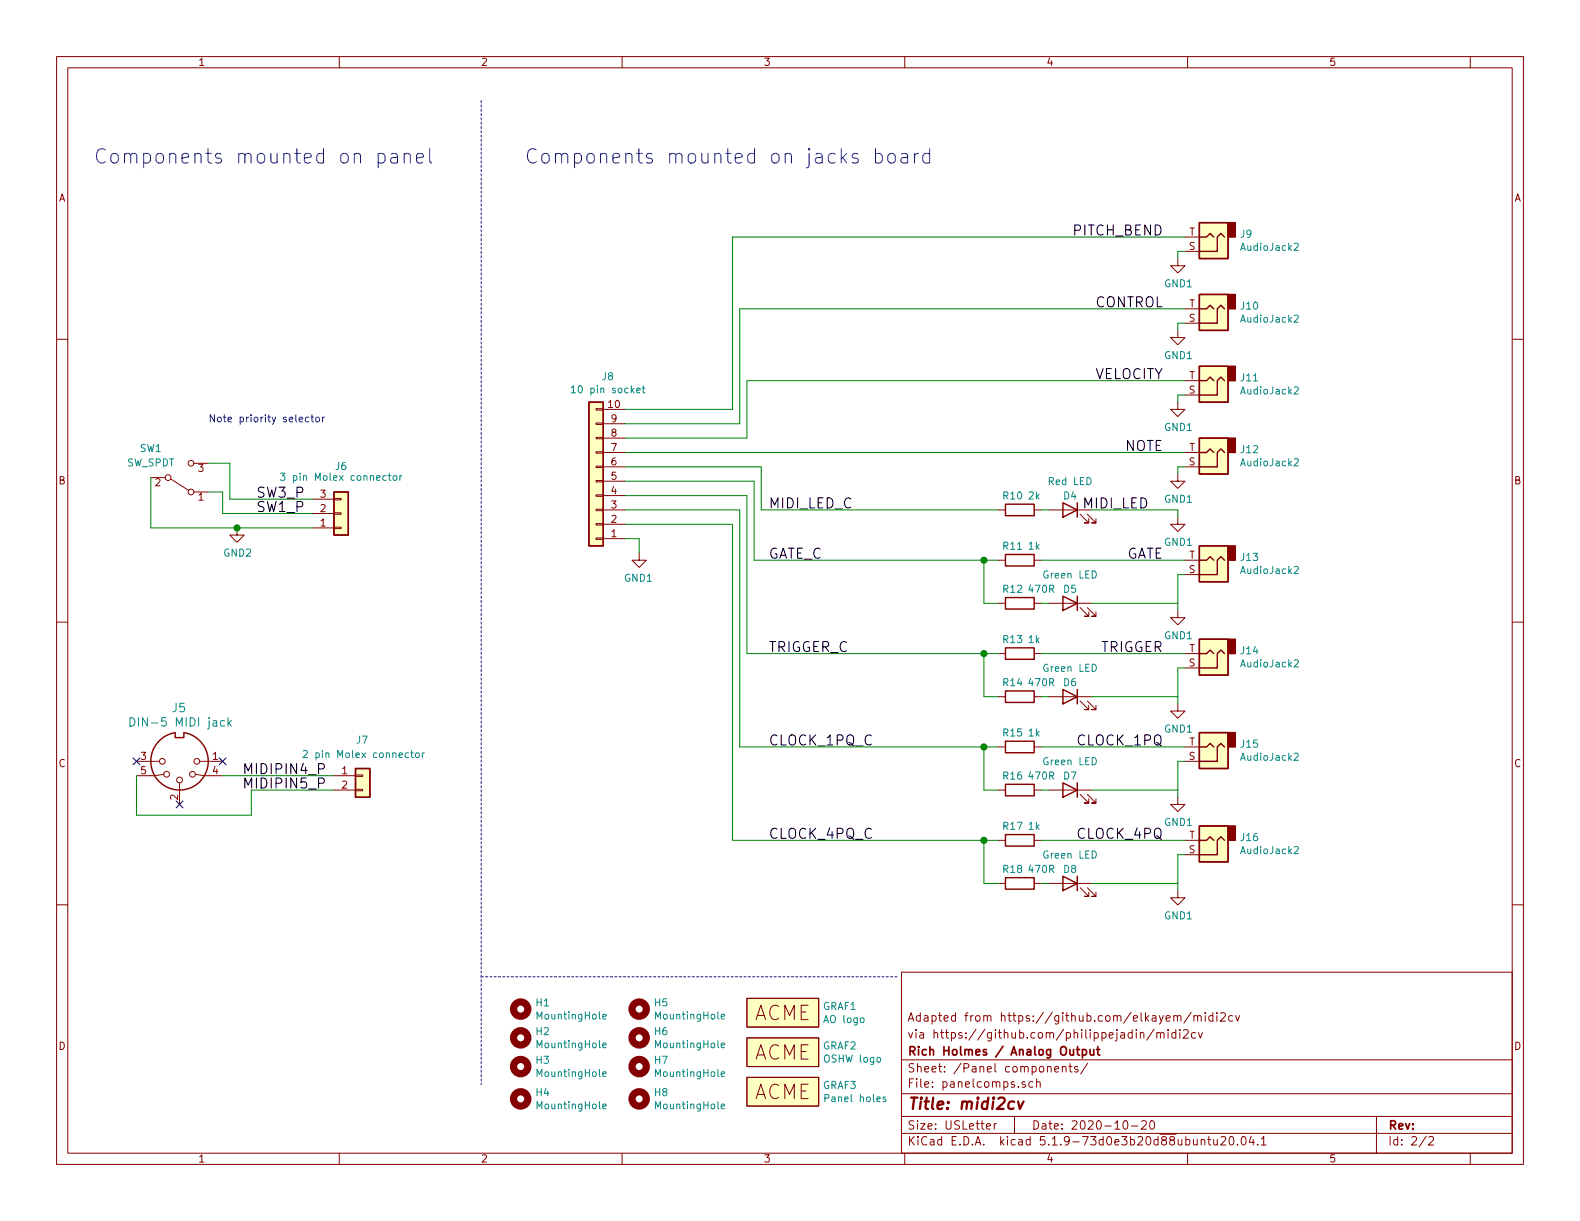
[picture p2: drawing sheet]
<svg xmlns="http://www.w3.org/2000/svg" width="279mm" height="216mm" viewBox="0 0 279 216" stroke-linecap="round" stroke-linejoin="round" font-family="sans-serif">
<g fill="none" stroke="#840000" stroke-width=".18">
<path d="M10 10h259.4v195.9h-259.4zM12 12h255.4v191.9h-255.4zM60 10v2M110 10v2M160 10v2M210 10v2M260 10v2M10 60h2M208.3 45.7v1.3h1.2l-1.2 1.3-1.3-1.3h1.3M208.3 58.4v1.3h1.2l-1.2 1.3-1.3-1.3h1.3M209.5 44.5h2.6M209.5 41.9h2.6"/>
<path d="M209.5 57.2h2.6M209.5 54.6h2.6M267.4 60h2M105.4 79.9h1.3v.2h-1.3zM105.4 77.3h1.3v.3h-1.3zM105.4 74.8h1.3v.3h-1.3zM105.4 72.3h1.3v.2h-1.3zM106.7 72.4h3.8M106.7 77.5h3.8M106.7 74.9h3.8M208.3 71.1v1.3h1.2l-1.2 1.3-1.3-1.3h1.3M209.5 69.9h2.6"/>
<path d="M209.5 67.3h2.6M26.7 84.5h2.5M30.2 84.7l3.2 2M34.3 87h2.5M34.3 81.9h2.5M41.9 93.3v1.3h1.3l-1.3 1.3-1.3-1.3h1.3M55.2 93.3h3.9M55.2 90.8h3.9M55.2 88.3h3.9M59.1 88.1h1.2v.3h-1.2zM59.1 90.7h1.2v.2h-1.2zM59.1 93.2h1.2v.3h-1.2z"/>
<path d="M105.4 82.4h1.3v.3h-1.3zM105.4 87.5h1.3v.3h-1.3zM105.4 90h1.3v.3h-1.3zM105.4 92.6h1.3v.2h-1.3zM105.4 95.1h1.3v.3h-1.3zM105.4 85h1.3v.2h-1.3zM106.7 90.2h3.8M106.7 95.3h3.8M106.7 92.7h3.8M106.7 87.6h3.8M106.7 85.1h3.8M106.7 82.6h3.8"/>
<path d="M106.7 80h3.8M113 97.8v1.3h-1.2l1.2 1.2 1.3-1.2h-1.3M176.5 99.1h1.3M176.5 90.2h1.3M182.9 99.1h1.2M182.9 90.2h1.2M185.4 90.2h7.6M191 90.9l1.5 1.6h-.7h.7v-.8M192.3 90.9l1.5 1.6h-.8h.8v-.8M208.3 91.4v1.3h1.2l-1.2 1.3-1.3-1.3h1.3M208.3 83.8v1.3h1.2l-1.2 1.3-1.3-1.3h1.3M209.5 99.1h2.6"/>
<path d="M209.5 82.6h2.6M209.5 80h2.6M10 110h2M176.5 115.6h1.3M176.5 106.7h1.3M182.9 115.6h1.2M182.9 106.7h1.2M185.4 106.7h7.6M191 107.4l1.5 1.6h-.7h.7v-.8M192.3 107.4l1.5 1.6h-.8h.8v-.8M208.3 108v1.2h1.2l-1.2 1.3-1.3-1.3h1.3M209.5 101.6h2.6"/>
<path d="M209.5 118.1h2.6M209.5 115.6h2.6M267.4 110h2M24.1 134.6h4.1M29 136.9l-1.6 .3h-3.3M31.7 138.4v3.8M34.5 136.9l1.6 .3h3.3M35.3 134.6h4.1M59.1 137.2h3.8M59.1 139.7h3.8M62.9 139.6h1.2v.2h-1.2zM62.9 137h1.2v.3h-1.2z"/>
<path d="M176.5 123.2h1.3M176.5 139.7h1.3M176.5 132.1h1.3M182.9 123.2h1.2M182.9 139.7h1.2M182.9 132.1h1.2M185.4 123.2h7.6M185.4 139.7h7.6M191 124l1.5 1.5h-.7h.7v-.8M192.3 124l1.5 1.5h-.8h.8v-.8M208.3 124.5v1.2h1.2l-1.2 1.3-1.3-1.3h1.3M209.5 134.6h2.6"/>
<path d="M209.5 132.1h2.6M10 160h2M176.5 148.6h1.3M176.5 156.2h1.3M182.9 148.6h1.2M182.9 156.2h1.2M185.4 156.2h7.6M191 157l1.5 1.5h-.7h.7v-.8M191 140.5l1.5 1.5h-.7h.7v-.8M192.3 157l1.5 1.5h-.8h.8v-.8M192.3 140.5l1.5 1.5h-.8h.8v-.8M208.3 157.5v1.3h1.2l-1.2 1.2-1.3-1.2h1.3"/>
<path d="M208.3 141v1.2h1.2l-1.2 1.3-1.3-1.3h1.3M209.5 148.6h2.6M209.5 151.1h2.6M267.4 160h2M132.1 176.5h12.7v5.1h-12.7zM159.4 171.9h108v32h-108zM207.6 179.7l.2-.1 .3 .1 .1 .9M207.6 179.6v1M208.2 179.8a.34 .34 0 0 1 .3-.2 .34 .34 0 0 1 .3 .2v.8M210.6 179l-1.3 1.9M211.1 179.7h.1a.37 .37 0 0 1 .6 .1v.8M211.1 179.6v1"/>
<path d="M211.8 179.8v-.1a.37 .37 0 0 1 .6 .1v.8M213.1 179.1v.1M213.1 179.6v1M214.5 179.7l-.5-.1-.2 .3v.5l.2 .2 .5-.1M214.5 179.1v1.5M215.2 179.1v.1M215.2 179.6v1M215.8 179.2l.3-.1h.3l.2 .1 .1 .3-.1 .2-.8 .9h.9M218 179.7l-.4-.1-.3 .3v.5l.3 .2 .4-.1M218.5 179.6l.3 1 .4-1M132.1 190.5h12.7v5.1h-12.7zM132.1 183.5h12.7v5.1h-12.7z"/>
<path d="M159.4 197.4h108M159.4 193.4h108M159.4 187.4h108M174.4 199.2l.8-.2-.1-.2-.4-.1-.3 .2 .1 .7h.6M175.8 198.7v1M176.2 198.7l-.3 .1-.1 .2M179.4 197.4v3M181.3 191.3a.37 .37 0 0 0-.6 .2l.1 .2 .5 .1 .1 .2-.2 .3-.5-.1M182.7 191.3h-.5l-.3 .2 .1 .6 .2 .2 .5-.1M183.3 191.4l.1-.1a.37 .37 0 0 1 .5 .2v.8M183.3 190.8v1.5M186.5 189.1l.7-.2-.1-.3h-.4l-.2 .2 .1 .7h.5"/>
<path d="M187.9 188.7v-.1a.37 .37 0 0 1 .6 .2v.8M187.9 188.6v1M189 188.6h.6M189.2 188.1v1.3l.4 .2M190.6 188.6h-.4l-.2 .2 .1 .2 .5 .1v.4h-.6M192.4 188l-1.3 1.9M198.8 198.2h.3a.94 .94 0 0 1 0 1.5 .8 .8 0 0 1-.6-.7 .8 .8 0 0 1 .3-.8zM200.1 199.1h1.1M200.9 182.1v.1M200.9 182.6v1M201.7 182.7a.37 .37 0 0 1 .6 .1v.8M201.7 182.6v1"/>
<path d="M201.9 198.3l.2-.1h.3l.3 .1v.3v.2l-.9 .9h.9M203.5 198.2h.2a.8 .8 0 0 1 .5 .7 .8 .8 0 0 1-.5 .8 1 1 0 0 1-.2-1.5zM204.1 182l-1.3 1.9M204.6 182.7l.2-.1 .3 .1 .1 .9M204.6 182.6v1M205.2 182.8a.34 .34 0 0 1 .3-.2 .34 .34 0 0 1 .3 .2v.8M206.2 180.1l.7-.2v-.2l-.5-.1-.2 .2 .1 .7h.6M206.6 182.1v.1M206.6 182.6v1M207.9 182.7l-.4-.1-.3 .3 .1 .6h.6M207.9 182.1v1.5M208.6 182.1v.1"/>
<path d="M208.6 182.6v1M209.3 182.2l.2-.1h.4l.2 .4-.9 1.1h.9M211.4 182.7l-.4-.1-.3 .3 .1 .5 .2 .2 .4-.1M211.9 182.6l.4 1 .3-1M243.4 197.4v6.5M60 203.9v2M110 203.9v2M159.4 200.4h108M160 203.9v2M210 203.9v2M212.4 201.6l.2-.1h.4l.1 1M212.4 201.5v1"/>
<path d="M213.6 201.5h.5M213.8 201v1.3l.3 .2M214.6 201.5l.1 .9 .4 .1 .2-.2M215.3 201.5v1M215.9 201.1l.2-.1h.4l.3 .4-1 1.1h1M217.5 201.1l.3-.1a.94 .94 0 0 1 0 1.5 .82 .82 0 0 1-.3-1.4zM218.8 202.3v.2M219.7 201h.1a.8 .8 0 0 1 .6 .7 .8 .8 0 0 1-.6 .8 1 1 0 0 1-.1-1.5zM221.3 200.9l-.4 1.1h.9M221.6 201.5v1M222.4 202.3v.2M223 201.4l.5-.4v1.5"/>
<path d="M223 202.5h.9M252.2 200.9l-1.2 1.9M252.7 201.1l.2-.1h.3l.3 .4-.9 1.1h.9M260 203.9v2"/>
<circle cx="29.7" cy="84.5" r=".51"/>
<circle cx="33.8" cy="87" r=".51"/>
<circle cx="33.8" cy="81.9" r=".51"/>
<circle cx="28.7" cy="134.6" r=".51"/>
<circle cx="29.5" cy="136.9" r=".51"/>
<circle cx="31.8" cy="137.9" r=".51"/>
<circle cx="34" cy="136.9" r=".51"/>
<circle cx="34.8" cy="134.6" r=".51"/>
</g>
<path d="M180 194.8l.3 1.3 .7-1.3" fill="none" stroke="#840000" stroke-width=".41"/>
<path d="M190.3 185.6h.6M190.6 185.1v1.3l.3 .2M191.4 185.6h.4l.3 .3-.1 .5-.2 .2-.4-.1M191.4 185.6v1.5M192.8 185.6v.8a.39 .39 0 0 0 .6 0M193.4 185.6v1M193.9 185.6h.6M194.1 185.1v1.3l.4 .2" fill="none" stroke="#840000" stroke-width=".3"/>
<g fill="#ffffc2" stroke="#ffffc2" stroke-width=".18">
<path d="M212.1 96.5h5.1v6.4h-5.1z"/>
<path d="M212.1 146.1h5.1v6.3h-5.1z"/>
<path d="M212.1 39.4h5.1v6.3h-5.1z"/>
<path d="M212.1 113h5.1v6.4h-5.1z"/>
<path d="M132.1 190.5h12.7v5.1h-12.7z"/>
<path d="M132.1 183.5h12.7v5.1h-12.7z"/>
<path d="M132.1 176.5h12.7v5.1h-12.7z"/>
<path d="M62.9 135.9h2.5v5.1h-2.5z"/>
<path d="M59.1 87h2.5v7.6h-2.5z"/>
<path d="M212.1 52.1h5.1v6.3h-5.1z"/>
<path d="M104.1 71.1h2.6v25.4h-2.6z"/>
<path d="M212.1 129.5h5.1v6.4h-5.1z"/>
<path d="M212.1 77.5h5.1v6.3h-5.1z"/>
<path d="M212.1 64.8h5.1v6.3h-5.1z"/>
</g>
<g fill="none" stroke="#840000" stroke-width=".25">
<path d="M212.1 39.4h5.1v6.3h-5.1zM212.1 52.1h5.1v6.3h-5.1zM212.1 41.9h1.3l.6-.6 .6 .6M212.1 54.6h1.3l.6-.6 .6 .6M216.5 41.9l-.6-.6-.6 .6v2.6h-3.2M216.5 54.6l-.6-.6-.6 .6v2.6h-3.2M104.1 71.1h2.6v25.4h-2.6zM212.1 77.5h5.1v6.3h-5.1zM212.1 64.8h5.1v6.3h-5.1zM212.1 67.3h1.3l.6-.6 .6 .6M216.5 67.3l-.6-.6-.6 .6v2.6h-3.2M59.1 87h2.5v7.6h-2.5z"/>
<path d="M177.8 89.2h5.1v2h-5.1zM177.8 98h5.1v2.1h-5.1zM188 88.9l2.5 1.3-2.5 1.2zM190.5 88.9v2.5M212.1 96.5h5.1v6.4h-5.1zM212.1 99.1h1.3l.6-.7 .6 .7M212.1 80h1.3l.6-.6 .6 .6M216.5 99.1l-.6-.7-.6 .7v2.5h-3.2M216.5 80l-.6-.6-.6 .6v2.6h-3.2M177.8 114.6h5.1v2h-5.1zM177.8 105.7h5.1v2h-5.1zM188 105.4l2.5 1.3-2.5 1.3z"/>
<path d="M190.5 105.4v2.6M212.1 113h5.1v6.4h-5.1zM212.1 115.6h1.3l.6-.7 .6 .7M216.5 115.6l-.6-.7-.6 .7v2.5h-3.2M31 129.5a5.1 5.1 0 0 0-3.5 7.9 5.1 5.1 0 0 0 8.5 0 5.1 5.1 0 0 0-3.5-7.9M31 129.7v.7h1.5v-.7M62.9 135.9h2.5v5.1h-2.5zM177.8 122.2h5.1v2h-5.1zM177.8 138.7h5.1v2h-5.1zM177.8 131.1h5.1v2h-5.1zM188 121.9l2.5 1.3-2.5 1.3zM188 138.4l2.5 1.3-2.5 1.3z"/>
<path d="M190.5 121.9v2.6M190.5 138.4v2.6M212.1 129.5h5.1v6.4h-5.1zM212.1 132.1h1.3l.6-.7 .6 .7M216.5 132.1l-.6-.7-.6 .7v2.5h-3.2M177.8 147.6h5.1v2h-5.1zM177.8 155.2h5.1v2h-5.1zM188 154.9l2.5 1.3-2.5 1.3zM190.5 154.9v2.6M212.1 146.1h5.1v6.3h-5.1zM212.1 148.6h1.3l.6-.6 .6 .6M216.5 148.6l-.6-.6-.6 .6v2.5h-3.2"/>
</g>
<g fill="#840000" stroke="#840000" stroke-width=".25">
<path d="M217.2 96.5h1.2v2.6h-1.2z"/>
<path d="M217.2 146.1h1.2v2.5h-1.2z"/>
<path d="M217.2 39.4h1.2v2.5h-1.2z"/>
<path d="M217.2 113h1.2v2.6h-1.2z"/>
<path d="M217.2 52.1h1.2v2.5h-1.2z"/>
<path d="M217.2 129.5h1.2v2.6h-1.2z"/>
<path d="M217.2 77.5h1.2v2.5h-1.2z"/>
<path d="M217.2 64.8h1.2v2.5h-1.2z"/>
</g>
<g fill="none" stroke="#008484" stroke-width=".18">
<path d="M228.9 43.1l.5-.1 .2 .4-.1 .2-.7 .7h.8M228.9 55.8l.5-.1 .2 .4-.1 .2-.7 .7h.8M101 68.6l.4-.4v1.3M101 69.5h.8M112.6 69l.6-.1-.1-.2-.3-.1-.2 .2v.6h.5M113.6 68.6h.4M113.7 68.2v1.1l.3 .2M228.9 68.5l.5-.1 .2 .4-.1 .2-.7 .7h.8M49.6 83.7h.8l-.4 .5 .3 .1v.5l-.1 .1-.6-.1M68.7 84.1h.4M68.8 83.7v1.1l.3 .1M69.6 84.2l.3-.1 .3 .2-.1 .6h-.4l-.2-.2z"/>
<path d="M70.7 84.1v.8M71.1 84.1l-.4 .2M228.9 81.2l.5-.1 .2 .4-.1 .2-.7 .7h.8M228.9 100.3l.5-.1 .2 .3-.1 .2-.7 .7h.8M228.9 116.8l.5-.1 .2 .3-.1 .2-.7 .7h.8M23 126.9a.76 .76 0 0 1 .9 .7 .76 .76 0 0 1-.9 .8zM40.3 126.9v1.5M40.5 127.8l.4 .6M40.9 127.4l-.6 .6M53.6 132.8l.5-.1 .3 .3-.1 .2-.7 .8h.8M72.6 133.1h.5M72.8 132.7v1.1l.3 .2"/>
<path d="M73.6 133.2l.3-.1 .2 .3-.1 .5-.3 .1-.2-.3zM74.7 133.1v.9M75 133.1l-.3 .3M228.9 133.3l.5-.1 .2 .3-.1 .2-.7 .7h.8M228.9 149.8l.5-.1 .2 .3-.1 .2-.7 .8h.8M106.6 179.8l.6-.1-.1-.3-.3-.1-.2 .2 .1 .6h.4M127.5 179.8l.6-.1v-.3l-.4-.1-.2 .2 .1 .6h.5M106.6 184.8l.6-.1-.1-.2-.3-.1-.2 .2 .1 .6h.4M106.6 195.6l.6-.1-.1-.2-.3-.1-.2 .2 .1 .6h.4M106.6 189.9l.6-.1-.1-.2-.3-.1-.2 .2 .1 .6h.4M127.5 195.6l.6-.1v-.2l-.4-.1-.2 .2 .1 .6h.5M127.5 189.9l.6-.1v-.2l-.4-.1-.2 .2 .1 .6h.5"/>
<path d="M127.5 184.8l.6-.1v-.2l-.4-.1-.2 .2 .1 .6h.5M145.9 194.2l.6-.1v-.5l-.1-.1h-.5v1.3M156.6 194h-.3l-.2 .1 .1 .2 .4 .1v.3h-.5"/>
</g>
<g fill="none" stroke="#840000" stroke-width="1.3">
<circle cx="92.1" cy="178.4" r="1.27"/>
<circle cx="113" cy="178.4" r="1.27"/>
<circle cx="92.1" cy="194.3" r="1.27"/>
<circle cx="92.1" cy="183.5" r="1.27"/>
<circle cx="92.1" cy="188.6" r="1.27"/>
<circle cx="113" cy="194.3" r="1.27"/>
<circle cx="113" cy="183.5" r="1.27"/>
<circle cx="113" cy="188.6" r="1.27"/>
</g>
<path d="M85.1 17.8v174M85.1 172.7h73.6" fill="none" stroke="#0000c2" stroke-width=".18" stroke-dasharray=".4 .4"/>
<g fill="none" stroke="#008400" stroke-width=".18">
<path d="M209.5 54.6h-78.7v20.3h-20.3M209.5 41.9h-80v30.5h-19M209.5 44.5h-1.2v1.2M209.5 57.2h-1.2v1.2M209.5 67.3h-77.4v10.2h-21.6M209.5 69.9h-1.2v1.2M26.7 84.5v8.8h28.5M36.8 81.9h3.8v6.4h14.6M36.8 87h2.6v3.8h15.8M110.5 85.1h22.8v14h43.2M110.5 92.7h19v55.9h47M110.5 90.2h20.3v41.9h45.7"/>
<path d="M110.5 87.6h21.6v28h44.4M110.5 82.6h24.1v7.6h41.9M110.5 80h99M110.5 95.3h2.5v2.5M174 99.1v7.6h2.5M184.1 99.1h25.4M184.1 90.2h1.3M193 90.2h15.3v1.2M209.5 82.6h-1.2v1.2M174 115.6v7.6h2.5M184.1 115.6h25.4M184.1 106.7h1.3"/>
<path d="M193 106.7h15.3M209.5 101.6h-1.2v6.4M209.5 118.1h-1.2v6.4M24.1 137.2v6.9h20.3v-4.4h14.7M39.4 137.2h19.7M174 132.1v7.6h2.5M184.1 139.7h1.3M184.1 132.1h25.4M184.1 123.2h1.3M193 139.7h15.3M193 123.2h15.3M209.5 134.6h-1.2v6.4"/>
<path d="M174 148.6v7.6h2.5M184.1 156.2h1.3M184.1 148.6h25.4M193 156.2h15.3M209.5 151.1h-1.2v6.4"/>
</g>
<path d="M43.3 136.8v-1.8l.6 1.3 .6-1.3v1.8M43.3 139.3v-1.7l.6 1.2 .6-1.2v1.7" fill="none" stroke="#000" stroke-width=".18"/>
<g fill="none" stroke="#0000c2" stroke-width=".18">
<path d="M66.9 27.3l.7-.2 .3 .2 .2 .3v.7l-.2 .4-.3 .1-.7-.1M66.9 27.1v2.6M69.2 27.3l.2-.2 .8 .2 .1 .2v1.3M70.3 27.7l-.3 .2h-.6a.5 .5 0 0 0-.4 .4 .5 .5 0 0 0 .4 .5h.6l.3-.1M71.5 27.4a.63 .63 0 0 1 1.1 .1v1.3M71.5 27.1v1.7M73.7 28l1.2-.3-.1-.4-.8-.2-.3 .4v.9l.1 .3 .2 .1 .8-.1M76 26.3v2.1l.1 .3 .2 .1M154.8 27.3l.7-.2 .5 .5v.7l-.2 .4-.3 .1-.7-.1M154.8 26.3v2.5M157.3 27.3a.67 .67 0 0 1 1 .3v.7a.68 .68 0 0 1-.6 .6 .68 .68 0 0 1-.7-.6v-.7zM159.4 27.3l.3-.2 .7 .2 .1 .2v1.3"/>
<path d="M160.5 27.7l-.2 .2h-.6a.5 .5 0 0 0-.4 .4 .5 .5 0 0 0 .4 .5h.6l.2-.1M161.7 27.1v1.7M162.4 27.1a.64 .64 0 0 0-.7 .5M164.4 27.3l-.7-.2-.3 .2-.2 .3v.7l.2 .4 .3 .1 .7-.1M164.4 26.3v2.5M54.6 73.8h-.3l-.3 .2 .1 .5h.5M55 73.8h.4M55.2 73.3v1.1l.2 .2M55.9 73.9l.2-.1 .3 .1 .1 .5-.1 .1-.3 .1-.2-.1zM57 73.8v.8M57.4 73.8l-.4 .2"/>
</g>
<g fill="#008400" stroke="#008400" stroke-width=".25">
<circle cx="174" cy="115.6" r=".51"/>
<circle cx="174" cy="132.1" r=".51"/>
<circle cx="174" cy="148.6" r=".51"/>
<circle cx="41.9" cy="93.3" r=".51"/>
<circle cx="174" cy="99.1" r=".51"/>
</g>
<path d="M23.5 134l1.2 1.2M24.7 134l-1.2 1.2M38.8 134l1.2 1.2M40 134l-1.2 1.2M31.1 141.6l1.3 1.2M32.4 141.6l-1.3 1.2" fill="none" stroke="#000084" stroke-width=".18"/>
<g font-size="3.5" fill="#0000c2">
<text x="16.5" y="29">Components mounted on panel</text>
<text x="92.7" y="29">Components mounted on jacks board</text>
</g>
<g font-size="3.5" fill="#840000">
<text x="133.2" y="180.4">ACME</text>
<text x="133.2" y="187.4">ACME</text>
<text x="133.2" y="194.4">ACME</text>
</g>
<text font-size="2.8" fill="#840000" x="160.4" y="196.2">Title: midi2cv</text>
<g font-size="2.5">
<text x="189.9" y="41.7">PITCH_BEND</text>
<text x="193.5" y="54.4">CONTROL</text>
<text x="193.3" y="67.1">VELOCITY</text>
<text x="198.9" y="79.8">NOTE</text>
<text x="45.6" y="88">SW3_P</text>
<text x="135.9" y="89.9">MIDI_LED_C</text>
<text x="191.6" y="89.9">MIDI_LED</text>
<text x="45.6" y="90.6">SW1_P</text>
<text x="135.9" y="98.8">GATE_C</text>
<text x="198.9" y="98.8">GATE</text>
<text x="135.9" y="115.3">TRIGGER_C</text>
<text x="194.5" y="115.3">TRIGGER</text>
<text x="135.9" y="131.8">CLOCK_1PQ_C</text>
<text x="190.6" y="131.8">CLOCK_1PQ</text>
<text x="44" y="136.9">MIDIPIN4_P</text>
<text x="44" y="139.4">MIDIPIN5_P</text>
<text x="135.9" y="148.3">CLOCK_4PQ_C</text>
<text x="190.6" y="148.3">CLOCK_4PQ</text>
</g>
<g font-size="2.1" fill="#008484">
<text x="30.5" y="125.9">J5</text>
<text x="24.4" y="128.5">DIN-5 MIDI jack</text>
</g>
<g font-size="2.1" fill="#840000">
<text x="160.4" y="183.6">via https://github.com/philippejadin/midi2cv</text>
<text x="160.4" y="180.6">Adapted from https://github.com/elkayem/midi2cv</text>
<text x="160.4" y="189.6">Sheet: /Panel components/</text>
<text x="160.4" y="186.6">Rich Holmes / Analog Output</text>
<text x="160.4" y="192.3">File: panelcomps.sch</text>
<text x="160.4" y="202.5">KiCad E.D.A. kicad 5.1.9-73d0e3b20d88ubuntu20.04.1</text>
<text x="160.4" y="199.7">Size: USLetter</text>
<text x="182.4" y="199.7">Date: 2020-10-20</text>
<text x="245.4" y="199.7">Rev:</text>
<text x="245.4" y="202.5">Id: 2/2</text>
</g>
<g font-size="1.8" fill="#840000">
<text x="35" y="11.6">1</text>
<text x="85" y="11.6">2</text>
<text x="135" y="11.6">3</text>
<text x="185" y="11.6">4</text>
<text x="235" y="11.6">5</text>
<text x="10.4" y="35.6">A</text>
<text x="267.8" y="35.6">A</text>
<text x="210.3" y="41.7">T</text>
<text x="210.2" y="44.2">S</text>
<text x="210.2" y="56.9">S</text>
<text x="210.3" y="54.4">T</text>
<text x="210.2" y="69.6">S</text>
<text x="210.3" y="67.1">T</text>
<text x="107.6" y="72.1">10</text>
<text x="108.1" y="77.2">8</text>
<text x="108.1" y="74.7">9</text>
<text x="35.1" y="83.4">3</text>
<text x="108.1" y="82.3">6</text>
<text x="108.1" y="79.8">7</text>
<text x="210.2" y="82.3">S</text>
<text x="210.3" y="79.8">T</text>
<text x="10.4" y="85.6">B</text>
<text x="27.5" y="86">2</text>
<text x="35.1" y="88.5">1</text>
<text x="56.7" y="88">3</text>
<text x="108.1" y="89.9">3</text>
<text x="108.1" y="87.4">4</text>
<text x="108.1" y="84.8">5</text>
<text x="267.8" y="85.6">B</text>
<text x="56.7" y="93.1">1</text>
<text x="56.7" y="90.6">2</text>
<text x="108.1" y="95">1</text>
<text x="108.1" y="92.5">2</text>
<text x="210.2" y="101.3">S</text>
<text x="210.3" y="98.8">T</text>
<text x="210.2" y="117.9">S</text>
<text x="210.3" y="115.3">T</text>
<text x="210.3" y="131.8">T</text>
<text x="10.4" y="135.6">C</text>
<text x="24.9" y="134.4">3</text>
<text x="24.9" y="136.9">5</text>
<text x="37.6" y="134.4">1</text>
<text x="37.6" y="136.9">4</text>
<text x="60.5" y="136.9">1</text>
<text x="210.2" y="134.4">S</text>
<text x="267.8" y="135.6">C</text>
<text x="31.5" y="141.5" transform="rotate(-90 31.5 141.5)">2</text>
<text x="60.5" y="139.4">2</text>
<text x="210.3" y="148.3">T</text>
<text x="210.2" y="150.9">S</text>
<text x="10.4" y="185.6">D</text>
<text x="267.8" y="185.6">D</text>
<text x="35" y="205.5">1</text>
<text x="85" y="205.5">2</text>
<text x="135" y="205.5">3</text>
<text x="185" y="205.5">4</text>
<text x="235" y="205.5">5</text>
</g>
<g font-size="1.8" fill="#008484">
<text x="219.4" y="42">J9</text>
<text x="219.6" y="44.3">AudioJack2</text>
<text x="206" y="50.8">GND1</text>
<text x="219.5" y="54.7">J10</text>
<text x="219.6" y="57">AudioJack2</text>
<text x="206" y="63.5">GND1</text>
<text x="101.9" y="69.5">10 pin socket</text>
<text x="106.5" y="67.2">J8</text>
<text x="219.5" y="67.4">J11</text>
<text x="219.6" y="69.7">AudioJack2</text>
<text x="206" y="76.2">GND1</text>
<text x="22.4" y="82.5">SW_SPDT</text>
<text x="24.8" y="79.9">SW1</text>
<text x="59.4" y="83.1">J6</text>
<text x="219.5" y="80.1">J12</text>
<text x="219.6" y="82.4">AudioJack2</text>
<text x="51" y="85">3 pin Molex connector</text>
<text x="177.4" y="88.3">R10</text>
<text x="181.9" y="88.3">2k</text>
<text x="185.5" y="85.8">Red LED</text>
<text x="188.1" y="88.3">D4</text>
<text x="206" y="88.9">GND1</text>
<text x="39.6" y="98.4">GND2</text>
<text x="177.4" y="97.2">R11</text>
<text x="181.9" y="97.2">1k</text>
<text x="206" y="96.5">GND1</text>
<text x="219.5" y="99.2">J13</text>
<text x="219.6" y="101.5">AudioJack2</text>
<text x="110.5" y="102.9">GND1</text>
<text x="177.4" y="104.8">R12</text>
<text x="182" y="104.8">470R</text>
<text x="184.7" y="102.3">Green LED</text>
<text x="188.1" y="104.8">D5</text>
<text x="177.4" y="113.7">R13</text>
<text x="181.9" y="113.7">1k</text>
<text x="206" y="113">GND1</text>
<text x="184.7" y="118.8">Green LED</text>
<text x="219.5" y="115.7">J14</text>
<text x="219.6" y="118">AudioJack2</text>
<text x="177.4" y="121.3">R14</text>
<text x="182" y="121.3">470R</text>
<text x="188.1" y="121.3">D6</text>
<text x="63.1" y="131.5">J7</text>
<text x="177.4" y="130.2">R15</text>
<text x="181.9" y="130.2">1k</text>
<text x="206" y="129.5">GND1</text>
<text x="55" y="134">2 pin Molex connector</text>
<text x="177.4" y="137.8">R16</text>
<text x="182" y="137.8">470R</text>
<text x="184.7" y="135.3">Green LED</text>
<text x="188.1" y="137.8">D7</text>
<text x="219.5" y="132.2">J15</text>
<text x="219.6" y="134.5">AudioJack2</text>
<text x="177.4" y="146.7">R17</text>
<text x="181.9" y="146.7">1k</text>
<text x="206" y="146">GND1</text>
<text x="219.5" y="148.7">J16</text>
<text x="177.4" y="154.4">R18</text>
<text x="182" y="154.4">470R</text>
<text x="184.7" y="151.8">Green LED</text>
<text x="188.1" y="154.4">D8</text>
<text x="219.6" y="151">AudioJack2</text>
<text x="206" y="162.6">GND1</text>
<text x="94.8" y="178">H1</text>
<text x="115.8" y="178">H5</text>
<text x="145.5" y="178.6">GRAF1</text>
<text x="94.8" y="183">H2</text>
<text x="95.2" y="185.3">MountingHole</text>
<text x="95.2" y="180.3">MountingHole</text>
<text x="115.8" y="183">H6</text>
<text x="116.1" y="185.3">MountingHole</text>
<text x="116.1" y="180.3">MountingHole</text>
<text x="145.5" y="185.6">GRAF2</text>
<text x="145.9" y="180.9">AO logo</text>
<text x="94.8" y="188.1">H3</text>
<text x="95.2" y="190.4">MountingHole</text>
<text x="115.8" y="188.1">H7</text>
<text x="116.1" y="190.4">MountingHole</text>
<text x="145.9" y="187.9">OSHW logo</text>
<text x="94.8" y="193.8">H4</text>
<text x="95.2" y="196.1">MountingHole</text>
<text x="115.8" y="193.8">H8</text>
<text x="116.1" y="196.1">MountingHole</text>
<text x="145.5" y="192.6">GRAF3</text>
<text x="146.4" y="194.9">Panel holes</text>
</g>
<text font-size="1.8" fill="#0000c2" x="36.8" y="74.7">Note priority selector</text>
</svg>
